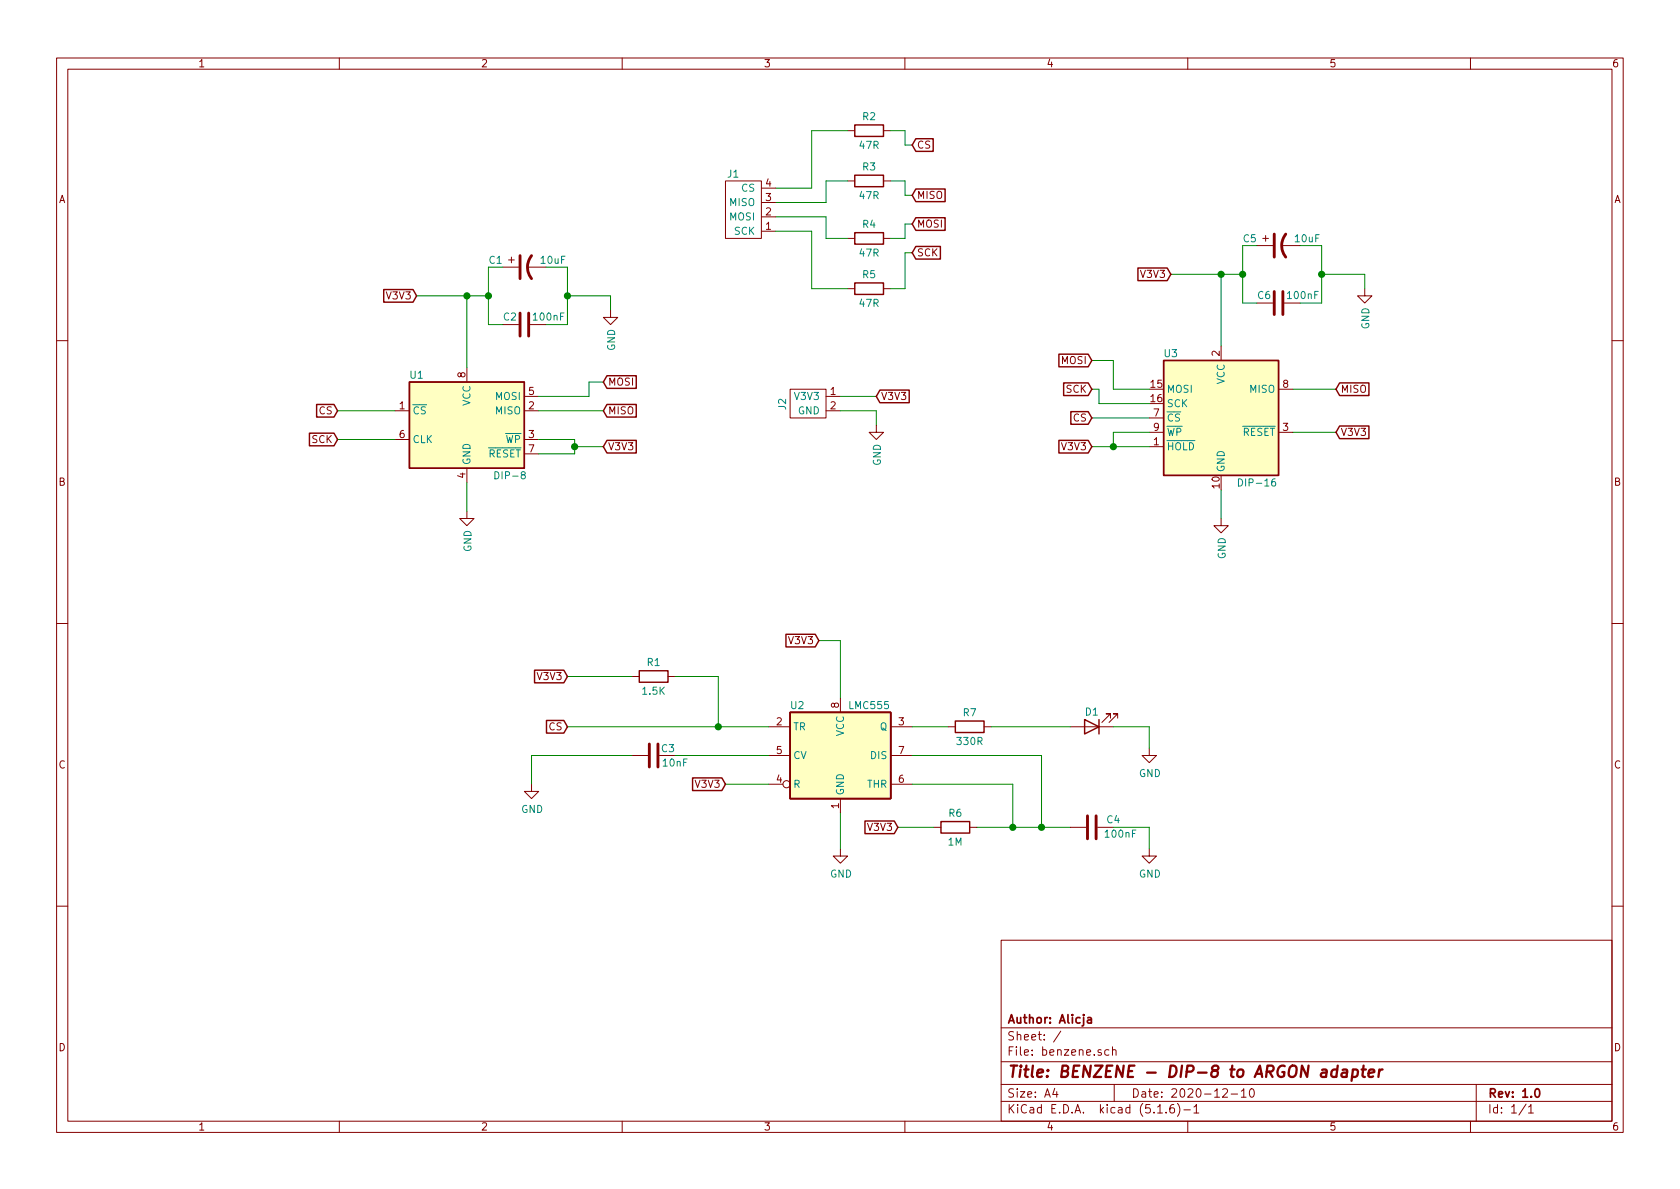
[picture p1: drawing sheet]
<svg xmlns="http://www.w3.org/2000/svg" width="297mm" height="210mm" viewBox="0 0 297 210" stroke-linecap="round" stroke-linejoin="round" font-family="sans-serif">
<g fill="none" stroke="#840000" stroke-width=".18">
<path d="M10 10.3h277v189.9h-277zM12 12.2h273v186.1h-273zM60 10.3v1.9M110 10.3v1.9M160 10.3v1.9M210 10.3v1.9M260 10.3v1.9M128.3 32h6.3v10.2h-6.3zM134.6 38.3h2.6M134.6 35.8h2.6M134.6 33.3h2.6M149.9 23.1h1.2"/>
<path d="M149.9 32h1.2M156.2 23.1h1.3M156.2 32h1.3M88.9 47.2h2.8M88.9 57.4h2.8M89.9 46h1M90.4 45.5v1M93.2 47.2h3.3M93.7 57.4h2.8M107.9 54.9v1.2h1.3l-1.3 1.3-1.2-1.3h1.2M134.6 40.9h2.6M149.9 42.2h1.2"/>
<path d="M149.9 51h1.2M156.2 42.2h1.3M156.2 51h1.3M222.2 53.6h2.8M222.2 43.4h2.8M223.3 42.2h1M223.8 41.7v1M226.6 43.4h3.3M227.1 53.6h2.8M241.3 51v1.3h1.3l-1.3 1.3-1.3-1.3h1.3M10 60.2h2M69.8 72.6h2.6"/>
<path d="M69.8 77.7h2.6M82.5 65v2.6M92.7 72.6h2.5M92.7 77.7h2.5M92.7 70.1h2.5M139.7 68.8h6.3v5.1h-6.3zM146 72.6h2.6M146 70.1h2.6M154.9 75.2v1.2h1.3l-1.3 1.3-1.2-1.3h1.2M203.2 79h2.5M203.2 76.4h2.5M203.2 73.9h2.5"/>
<path d="M215.9 61.2v2.5M226.1 76.4h2.5M226.1 68.8h2.5M285 60.2h2M82.5 90.4v1.3h1.3l-1.3 1.3-1.2-1.3h1.2M82.5 82.8v2.5M92.7 80.3h2.5M215.9 91.7v1.3h1.3l-1.3 1.2-1.3-1.2h1.3M10 110.3h2M111.8 119.6h1.2M118.1 119.6h1.3M285 110.3h2"/>
<path d="M94 138.7v1.2h1.2l-1.2 1.3-1.3-1.3h1.3M111.8 133.6h2.8M135.9 133.6h3.8M135.9 128.5h3.8M135.9 138.7h2.5M148.6 123.4v2.6M157.5 133.6h3.8M157.5 128.5h3.8M157.5 138.7h3.8M167.6 128.5h1.3M174 128.5h1.3M189.2 128.5h7.6"/>
<path d="M196.3 127v-.8h-.7h.7l-1.5 1.6M197.6 127v-.8h-.8h.8l-1.5 1.6M203.2 132.3v1.3h1.3l-1.3 1.3-1.3-1.3h1.3M148.6 150.1v1.3h1.3l-1.3 1.2-1.3-1.2h1.3M148.6 141.2v2.6M165.1 146.3h1.3M171.4 146.3h1.3M189.2 146.3h2.8M194.1 146.3h2.7M203.2 150.1v1.3h1.3l-1.3 1.2-1.3-1.2h1.3M10 160.2h2M177 166.3h108v32h-108z"/>
<path d="M285 160.2h2M60 198.3v1.9M110 198.3v1.9M160 198.3v1.9M177 194.8h108M177 191.8h108M177 187.8h108M177 181.8h108M186.5 192.5l-.4 1h1M186.8 193v1M187.6 182.3l-1.3 2M196.1 185.7l-.5-.1-.3 .3 .1 .6 .2 .1 .5-.1"/>
<path d="M196.7 185.7l.2-.1 .4 .1v.9M196.7 185.1v1.5M197 191.8v3M204.7 196.8h.8M206.2 196.7v.1M207.5 195.3a.59 .59 0 0 0-.7 .7v.5l.2 .2 .4 .1 .2-.1 .1-.5-.2-.2-.4-.1-.3 .3M208.2 195.1a1.71 1.71 0 0 1 0 2.3M209.3 196.3h1.2M210 198.3v1.9M211.1 195.8l.4-.5v1.5M211.1 196.8h.9M216.2 192.7l.2-.2h.4l.2 .5-.9 1h.9"/>
<path d="M217.7 193.5h1.1M219.5 193l.4-.5v1.5M219.5 194h.8M221.1 192.6l.2-.1a.8 .8 0 0 1 .5 .8 .8 .8 0 0 1-.5 .7 1 1 0 0 1-.2-1.4zM260 198.3v1.9M261 191.8v6.5M269.8 195.2l-1.2 2M270.3 195.8l.4-.5v1.5M270.3 196.8h.8"/>
<circle cx="139.1" cy="138.7" r=".63"/>
</g>
<path d="M192.3 180h.6l.1 .9M193 180.3l-.5 .1a.29 .29 0 0 0-.3 .2 .29 .29 0 0 0 .3 .3l.5-.1M271.5 192.7l.2-.2a.81 .81 0 0 1 .6 .6 .81 .81 0 0 1-.3 .8l-.1 .1a.79 .79 0 0 1-.4-1.3z" fill="none" stroke="#840000" stroke-width=".3"/>
<path d="M236.4 189.2a.68 .68 0 0 0-1 .3v.8l.3 .1 .6-.1M236.5 188.4l-.2 2M237.4 189.2h.8l-.1 1.2M238.2 189.6l-.7 .1a.4 .4 0 0 0-.3 .3 .4 .4 0 0 0 .2 .4l.7-.1M239.2 189.2l.6-.1 .2 .2 .1 .2-.2 .8a.69 .69 0 0 1-.9 0M239.2 189.1l-.2 2M240.7 189.1h.8M241.1 188.4l-.2 1.8 .1 .1 .3 .1M242 189.8l1-.2-.1-.4h-.7l-.3 1 .3 .2 .6-.1M243.9 189.1l-.2 1.3M244.4 189.1a.54 .54 0 0 0-.6 .4" fill="none" stroke="#840000" stroke-width=".41"/>
<path d="M91.9 45.2v4.1M91.9 55.4v4M93.5 55.4v4M94 45.2a3.3 3.3 0 0 0 0 4.1M225.3 41.4v4.1M225.3 51.6v4M226.8 51.6v4M227.3 41.4a3.3 3.3 0 0 0 0 4.1M114.8 131.6v4M116.3 131.6v4M192.3 144.3v4M193.8 144.3v4" fill="none" stroke="#840000" stroke-width=".51"/>
<g fill="#ffffc2" stroke="#ffffc2" stroke-width=".18">
<path d="M72.4 67.6h20.3v15.2h-20.3z"/>
<path d="M205.7 63.7h20.4v20.4h-20.4z"/>
<path d="M139.7 126h17.8v15.2h-17.8z"/>
</g>
<g fill="none" stroke="#840000" stroke-width=".25">
<path d="M151.1 22.1h5.1v2h-5.1zM151.1 31h5.1v2h-5.1zM161.9 24.5h3.1v2.3h-3.1l-.6-1.2zM161.9 38.5h5.2v2.2h-5.2l-.6-1.1zM161.9 33.4h5.2v2.3h-5.2l-.6-1.2zM67.8 51.2h5.2l.7 1.1-.7 1.1h-5.2zM151.1 50h5.1v2.1h-5.1zM151.1 41.1h5.1v2.1h-5.1zM161.9 43.6h4.4v2.2h-4.4l-.6-1.1zM201.2 47.4h5.2l.6 1.1-.6 1.1h-5.2zM54.7 76.6h4.4l.6 1.1-.6 1.1h-4.4zM56 71.5h3.1l.6 1.1-.6 1.2h-3.1z"/>
<path d="M72.4 67.6h20.3v15.2h-20.3zM107.3 66.4h5.2v2.3h-5.2l-.6-1.1zM107.3 71.5h5.2v2.3h-5.2l-.6-1.2zM107.3 77.9h5.2v2.2h-5.2l-.6-1.1zM155.6 69h5.2v2.2h-5.2l-.7-1.1zM187.2 77.9h5.2l.6 1.1-.6 1.1h-5.2zM187.2 62.6h5.2l.6 1.1-.6 1.2h-5.2zM188.1 67.7h4.3l.6 1.1-.6 1.1h-4.3zM189.3 72.8h3.1l.6 1.1-.6 1.1h-3.1zM205.7 63.7h20.4v20.4h-20.4zM236.9 75.3h5.1v2.3h-5.1l-.7-1.2zM236.9 67.7h5.1v2.2h-5.1l-.7-1.1z"/>
<path d="M94.5 118.5h5.2l.6 1.1-.6 1.1h-5.2zM113 118.6h5.1v2h-5.1zM139 112.2h5.1l.7 1.1-.7 1.1h-5.1zM96.6 127.4h3.1l.6 1.1-.6 1.1h-3.1zM122.5 137.6h5.1l.7 1.1-.7 1.1h-5.1zM139.7 126h17.8v15.2h-17.8zM168.9 127.5h5.1v2h-5.1zM191.8 127.2l2.5 1.3-2.5 1.3zM194.3 127.2v2.6M152.9 145.2h5.2l.6 1.1-.6 1.1h-5.2zM166.4 145.3h5v2h-5z"/>
</g>
<path d="M219 84.7a.64 .64 0 0 1 .7 .6 .64 .64 0 0 1-.7 .6z" fill="none" stroke="#008484" stroke-width=".18"/>
<g fill="none" stroke="#008400" stroke-width=".18">
<path d="M137.2 38.3h8.8v3.9h3.9M149.9 32h-3.9v3.8h-8.8M149.9 23.1h-6.4v10.2h-6.3M157.5 23.1h2.5v2.5h1.3M157.5 32h2.5v2.5h1.3M161.3 39.6h-1.3v2.6h-2.5M73.7 52.3h12.7M82.5 52.3v12.7M86.4 47.2v10.2h2.5M96.5 47.2h3.8v10.2h-3.8M100.3 52.3h7.6v2.6M137.2 40.9h6.3v10.1h6.4"/>
<path d="M161.3 44.7h-1.3v6.3h-2.5M207 48.5h12.7M215.9 48.5v12.7M219.7 43.4v10.2h2.5M229.9 43.4h3.8v10.2h-3.8M233.7 48.5h7.6v2.5M59.7 72.6h10.1M59.7 77.7h10.1M95.2 72.6h11.5M95.2 77.7h6.4v2.6h-6.4M101.6 79h5.1M106.7 67.6h-2.6v2.5h-8.9"/>
<path d="M148.6 72.6h6.3v2.6M148.6 70.1h6.3M193 79h10.2M193 63.7h3.8v5.1h6.4M193 68.8h1.3v2.6h8.9M193 73.9h10.2M203.2 76.4h-6.4v2.6M228.6 68.8h7.6M228.6 76.4h7.6M82.5 85.3v5.1M215.9 86.6v5.1M100.3 119.6h11.5"/>
<path d="M119.4 119.6h7.6v8.9M144.8 113.3h3.8v10.1M100.3 128.5h35.6M111.8 133.6h-17.8v5.1M119.4 133.6h16.5M128.3 138.7h7.6M161.3 138.7h17.8v7.6M161.3 128.5h6.3M161.3 133.6h22.8v12.7M175.3 128.5h13.9M196.8 128.5h6.4v3.8M148.6 143.8v6.3"/>
<path d="M158.7 146.3h6.4M172.7 146.3h16.5M196.8 146.3h6.4v3.8"/>
</g>
<g fill="#008400" stroke="#008400" stroke-width=".25">
<circle cx="179.1" cy="146.3" r=".51"/>
<circle cx="196.9" cy="79" r=".51"/>
<circle cx="127" cy="128.5" r=".51"/>
<circle cx="82.6" cy="52.3" r=".51"/>
<circle cx="233.7" cy="48.5" r=".51"/>
<circle cx="219.7" cy="48.5" r=".51"/>
<circle cx="101.6" cy="79" r=".51"/>
<circle cx="184.2" cy="146.3" r=".51"/>
<circle cx="86.4" cy="52.3" r=".51"/>
<circle cx="100.3" cy="52.3" r=".51"/>
<circle cx="215.9" cy="48.5" r=".51"/>
</g>
<text font-size="2.8" fill="#840000" x="178" y="190.5">Title: BENZENE - DIP-8 to ARGON adapter</text>
<g font-size="2.1" fill="#840000">
<text x="178" y="184">Sheet: /</text>
<text x="178" y="181">Author: Alicja</text>
<text x="178" y="186.7">File: benzene.sch</text>
<text x="178" y="196.9">KiCad E.D.A. kicad (5.1.6)-1</text>
<text x="178" y="194.1">Size: A4</text>
<text x="200" y="194.1">Date: 2020-12-10</text>
<text x="263" y="194.1">Rev: 1.0</text>
<text x="263" y="196.9">Id: 1/1</text>
</g>
<g font-size="1.8" fill="#840000">
<text x="35" y="11.9">1</text>
<text x="85" y="11.9">2</text>
<text x="135" y="11.9">3</text>
<text x="185" y="11.9">4</text>
<text x="235" y="11.9">5</text>
<text x="285" y="11.9">6</text>
<text x="162.1" y="26.3">CS</text>
<text x="10.4" y="35.9">A</text>
<text x="135.4" y="35.6">3</text>
<text x="135.4" y="33">4</text>
<text x="162.1" y="35.2">MISO</text>
<text x="285.4" y="35.9">A</text>
<text x="135.4" y="40.6">1</text>
<text x="135.4" y="38.1">2</text>
<text x="162.1" y="40.3">MOSI</text>
<text x="162.1" y="45.3">SCK</text>
<text x="68.6" y="53">V3V3</text>
<text x="201.9" y="49.1">V3V3</text>
<text x="187.7" y="64.4">MOSI</text>
<text x="215.6" y="63" transform="rotate(-90 215.6 63)">2</text>
<text x="82.3" y="66.8" transform="rotate(-90 82.3 66.8)">8</text>
<text x="93.5" y="69.8">5</text>
<text x="107.5" y="68.2">MOSI</text>
<text x="146.8" y="69.8">1</text>
<text x="155.7" y="70.7">V3V3</text>
<text x="188.5" y="69.5">SCK</text>
<text x="203.5" y="68.6">15</text>
<text x="203.5" y="71.1">16</text>
<text x="226.8" y="68.6">8</text>
<text x="237" y="69.5">MISO</text>
<text x="56.4" y="73.3">CS</text>
<text x="70.6" y="72.4">1</text>
<text x="70.6" y="77.5">6</text>
<text x="93.5" y="72.4">2</text>
<text x="93.5" y="77.5">3</text>
<text x="107.5" y="73.3">MISO</text>
<text x="146.8" y="72.4">2</text>
<text x="189.8" y="74.5">CS</text>
<text x="204" y="73.7">7</text>
<text x="204" y="76.2">9</text>
<text x="226.8" y="76.2">3</text>
<text x="237" y="77.1">V3V3</text>
<text x="55.2" y="78.4">SCK</text>
<text x="93.5" y="80">7</text>
<text x="107.5" y="79.6">V3V3</text>
<text x="187.9" y="79.6">V3V3</text>
<text x="204" y="78.7">1</text>
<text x="10.4" y="85.9">B</text>
<text x="82.3" y="84.6" transform="rotate(-90 82.3 84.6)">4</text>
<text x="215.6" y="86.3" transform="rotate(-90 215.6 86.3)">10</text>
<text x="285.4" y="85.9">B</text>
<text x="139.7" y="113.9">V3V3</text>
<text x="95.2" y="120.3">V3V3</text>
<text x="148.3" y="125.2" transform="rotate(-90 148.3 125.2)">8</text>
<text x="97.1" y="129.2">CS</text>
<text x="137.3" y="128.3">2</text>
<text x="158.9" y="128.3">3</text>
<text x="10.4" y="135.9">C</text>
<text x="137.3" y="133.3">5</text>
<text x="158.9" y="133.3">7</text>
<text x="285.4" y="135.9">C</text>
<text x="123.2" y="139.3">V3V3</text>
<text x="137.3" y="138.4">4</text>
<text x="148.3" y="143" transform="rotate(-90 148.3 143)">1</text>
<text x="158.9" y="138.4">6</text>
<text x="153.6" y="146.9">V3V3</text>
<text x="10.4" y="185.9">D</text>
<text x="285.4" y="185.9">D</text>
<text x="35" y="199.9">1</text>
<text x="85" y="199.9">2</text>
<text x="135" y="199.9">3</text>
<text x="185" y="199.9">4</text>
<text x="235" y="199.9">5</text>
<text x="285" y="199.9">6</text>
</g>
<g font-size="1.8" fill="#008484">
<text x="152.6" y="21.3">R2</text>
<text x="152" y="26.3">47R</text>
<text x="128.7" y="31.4">J1</text>
<text x="131.1" y="33.9">CS</text>
<text x="152" y="35.2">47R</text>
<text x="152.6" y="30.1">R3</text>
<text x="129.1" y="39">MOSI</text>
<text x="129.1" y="36.4">MISO</text>
<text x="129.9" y="41.5">SCK</text>
<text x="152.6" y="40.3">R4</text>
<text x="95.7" y="46.7">10uF</text>
<text x="152" y="45.4">47R</text>
<text x="229.1" y="42.8">10uF</text>
<text x="152.6" y="49.2">R5</text>
<text x="222.4" y="52.9">C6</text>
<text x="227.8" y="52.9">100nF</text>
<text x="89.1" y="56.7">C2</text>
<text x="94.4" y="56.7">100nF</text>
<text x="152" y="54.3">47R</text>
<text x="242.1" y="58.3" transform="rotate(-90 242.1 58.3)">GND</text>
<text x="108.8" y="62.1" transform="rotate(-90 108.8 62.1)">GND</text>
<text x="205.9" y="63.2">U3</text>
<text x="72.5" y="67">U1</text>
<text x="83.2" y="71.8" transform="rotate(-90 83.2 71.8)">VCC</text>
<text x="87.7" y="70.7">MOSI</text>
<text x="140.7" y="70.7">V3V3</text>
<text x="206.2" y="69.5">MOSI</text>
<text x="216.5" y="68" transform="rotate(-90 216.5 68)">VCC</text>
<text x="221" y="69.5">MISO</text>
<text x="72.9" y="73.3">CS</text>
<text x="87.7" y="73.3">MISO</text>
<text x="139" y="72.4" transform="rotate(-90 139 72.4)">J2</text>
<text x="141.1" y="73.3">GND</text>
<text x="206.2" y="72">SCK</text>
<text x="206.2" y="74.5">CS</text>
<text x="206.2" y="77.1">WP</text>
<text x="219.7" y="77.1">RESET</text>
<text x="72.9" y="78.4">CLK</text>
<text x="83.2" y="82.3" transform="rotate(-90 83.2 82.3)">GND</text>
<text x="86.3" y="80.9">RESET</text>
<text x="89.4" y="78.4">WP</text>
<text x="155.8" y="82.4" transform="rotate(-90 155.8 82.4)">GND</text>
<text x="206.2" y="79.6">HOLD</text>
<text x="216.5" y="83.6" transform="rotate(-90 216.5 83.6)">GND</text>
<text x="87.9" y="84.8">DIP-8</text>
<text x="219.5" y="86">DIP-16</text>
<text x="83.4" y="97.6" transform="rotate(-90 83.4 97.6)">GND</text>
<text x="216.7" y="98.9" transform="rotate(-90 216.7 98.9)">GND</text>
<text x="114.5" y="117.8">R1</text>
<text x="113.7" y="122.9">1.5K</text>
<text x="139.9" y="125.4">U2</text>
<text x="150.3" y="125.4">LMC555</text>
<text x="140.2" y="129.2">TR</text>
<text x="149.2" y="130.2" transform="rotate(-90 149.2 130.2)">VCC</text>
<text x="155.6" y="129.2">Q</text>
<text x="169.3" y="131.7">330R</text>
<text x="170.3" y="126.7">R7</text>
<text x="191.9" y="126.5">D1</text>
<text x="117" y="133">C3</text>
<text x="117.3" y="135.6">10nF</text>
<text x="140.2" y="134.2">CV</text>
<text x="154" y="134.2">DIS</text>
<text x="201.4" y="137.4">GND</text>
<text x="92.2" y="143.8">GND</text>
<text x="140.2" y="139.3">R</text>
<text x="149.2" y="140.7" transform="rotate(-90 149.2 140.7)">GND</text>
<text x="153.3" y="139.3">THR</text>
<text x="167.7" y="149.5">1M</text>
<text x="167.8" y="144.4">R6</text>
<text x="195.6" y="148.1">100nF</text>
<text x="195.7" y="145.6">C4</text>
<text x="146.8" y="155.2">GND</text>
<text x="201.4" y="155.2">GND</text>
</g>
<g font-size="1.8" fill="#008400">
<text x="86.5" y="46.7">C1</text>
<text x="219.9" y="42.8">C5</text>
</g>
</svg>
